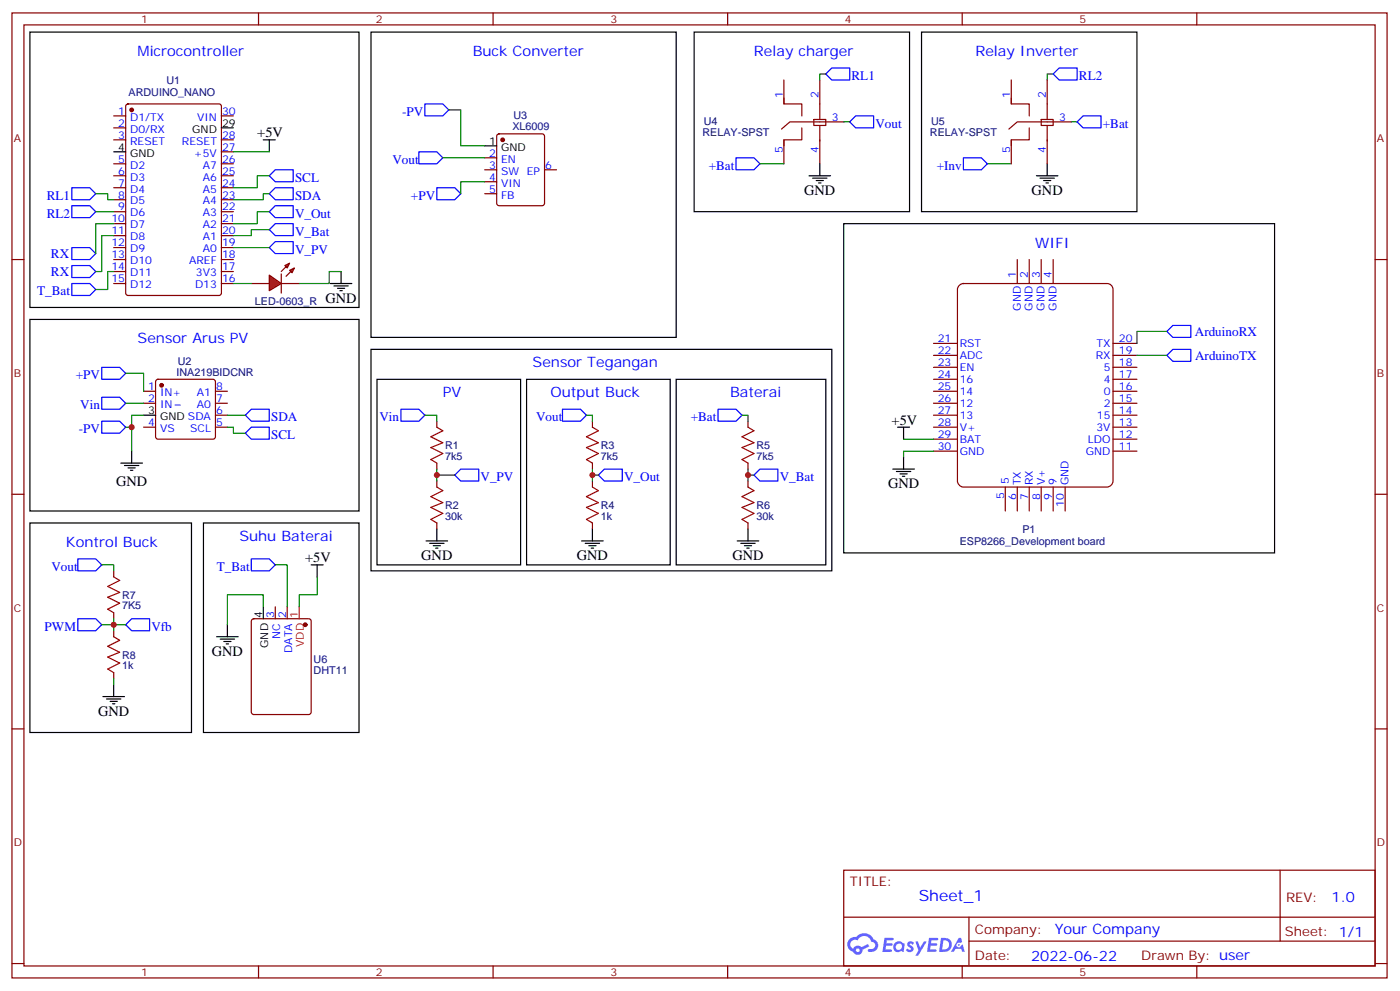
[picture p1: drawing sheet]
<svg xmlns="http://www.w3.org/2000/svg" width="413mm" height="292mm" viewBox="0 0 413 292" stroke-linecap="round" stroke-linejoin="round" font-family="sans-serif">
<g fill="none" stroke="#870000" stroke-width=".35">
<path d="M3.5 3.8h405.4v284.3h-405.4zM7.1 7.3h398.2v277.3h-398.2zM76.2 3.8v3.5M145.3 3.8v3.5M214.5 3.8v3.5M283.6 3.8v3.5M352.8 3.8v3.5M3.5 76.5h3.6M405.3 76.5h3.6M3.5 145.6h3.6M405.3 145.6h3.6M3.5 214.8h3.6"/>
<path d="M405.3 214.8h3.6M248.7 256.4h156.6v28.2h-156.6zM377.3 256.4v20.9M248.7 270.2h156.5M285.6 277.3h119.6M285.6 270.2v14.2M3.5 283.9h3.6M76.2 284.6v3.5M145.3 284.6v3.5M214.5 284.6v3.5M283.6 284.6v3.5M352.8 284.6v3.5"/>
<path d="M405.3 283.9h3.6"/>
</g>
<g fill="#5487ff">
<path d="M267.7 277.6a1.22 1.22 0 0 1 1.7 .2l-.4 .6a.47 .47 0 0 0-.3-.4 .47 .47 0 0 0-.5 .2l.1 .2a1.14 1.14 0 0 1 .8 1.8 1.14 1.14 0 0 1-1.9 0l-.2-.2 .5-.6 .7 .5a.29 .29 0 0 0 .3-.3 .29 .29 0 0 0-.2-.3 1.04 1.04 0 0 1-.6-1.7z"/>
<path d="M260.7 276.3h2.4l.3 .2-.2 .5-1.8 .1-.1 .8h1.5l.3 .4-.3 .4h-1.6l-.2 1.1h1.7l.2 .3-.2 .3-2.6 .1z"/>
<path d="M273.8 276.3h2.4l.3 .2-.1 .5-1.8 .1-.2 .8h1.6l.3 .4-.4 .4h-1.6l-.1 1.1h1.7l.2 .3-.2 .3-2.6 .1z"/>
<path d="M282.6 276.3h.7l.3 1.3-.6 .3a.69 .69 0 0 0-1 .3 .69 .69 0 0 0 .4 .9 .69 .69 0 0 0 .9-.6l.5-.2 .6 2.2h-.8l-.2-.9h-1.8l-.5 .9h-.8z"/>
<path d="M269.8 277.4h.8l.6 1.8 1.1-1.8h.9l-2.6 4.2h-.8l.9-1.5z"/>
<path d="M277.4 276.3l-.6 4.2h1.3a2.11 2.11 0 0 0 2.5-2.1 2.11 2.11 0 0 0-2.5-2.1zM278.1 277.1a1.39 1.39 0 0 1 1.7 1.4 1.39 1.39 0 0 1-1.8 1.3h-.3z"/>
<path d="M263.7 277.9a1.54 1.54 0 0 0-.1 2.2 1.54 1.54 0 0 0 2.2 .1l.6 .3 .3-2.3-.2-.3h-.4a1.49 1.49 0 0 0-2.4 0zM264 278.9a.94 .94 0 0 1 1.8 0 .94 .94 0 0 1-1.8 0z"/>
<path d="M250.4 276.7a2.18 2.18 0 0 0 1.1 3.7 1.44 1.44 0 0 0 1.6 .9 1.44 1.44 0 0 0 1.2-1.4l2-1.1-.5-.7-1.9 1a1.47 1.47 0 0 0-2.4 .4 1.39 1.39 0 0 1-.7-1.9 1.39 1.39 0 0 1 2-.5 2.12 2.12 0 0 1 2.2-1.3 2.12 2.12 0 0 1 1.9 1.7 1.14 1.14 0 0 1 1.1 1.4 1.14 1.14 0 0 1-1.7 .7 .43 .43 0 0 0-.5 .4 .43 .43 0 0 0 .4 .5 1.98 1.98 0 0 0 2.5-1.2 1.98 1.98 0 0 0-1.2-2.6 3.1 3.1 0 0 0-5.3-.6l-.9 .1zM252.3 280a.55 .55 0 0 1 1.1 0 .55 .55 0 0 1-1.1 0z"/>
<circle cx="282.6" cy="278.4" r=".26"/>
</g>
<g fill="none" stroke="#870000" stroke-width=".35">
<path d="M33.5 34.1h3.5M33.5 37.7h3.5M37.3 30.8l.4-.2h26.9l.6 .5 .1 55.3-.5 .6-27.1 .1-.6-.5-.1-55.3zM65.3 34.1h3.5M146.6 39.6l.5-.2h12.7l.7 .5v20l-.4 .7h-13l-.6-.5-.1-20zM231.1 28.9v1.7h5.3v3.5M231.1 23.6v7M236.4 37.7v3.5h-5.3v1.8M239.9 35.2h3.5v1.8h-3.5zM241.7 23.6v11.6M241.7 37v11.3M248.7 35.9h-15.9l-2.4 2.1"/>
<path d="M298.1 28.9v1.7h5.3v3.5M298.1 23.6v7M303.4 37.7v3.5h-5.3v1.8M306.9 35.2h3.5v1.8h-3.5zM308.7 23.6v11.6M308.7 37v11.3M315.7 35.9h-15.8l-2.5 2.1M33.5 41.2h3.5M33.5 48.3h3.5M33.5 51.8h3.5M33.5 55.3h3.5M33.5 58.8h3.5"/>
<path d="M65.3 41.2h3.5M65.3 48.3h3.5M65.3 51.8h3.5M65.3 55.3h3.5M65.3 58.8h3.5M65.3 44.7h3.5M142.9 46.5h3.5M142.9 50h3.5M142.9 53.6h3.5M142.9 57.1h3.5M160.5 50h3.5M231.1 41.2v7.1"/>
<path d="M298.1 41.2v7.1M33.5 62.4h3.5M33.5 65.9h3.5M33.5 69.4h3.5M33.5 73h3.5M33.5 76.5h3.5M65.3 62.4h3.5M65.3 65.9h3.5M65.3 69.4h3.5M65.3 73h3.5M65.3 76.5h3.5M299.9 76.5v7"/>
<path d="M303.4 76.5v7M306.9 76.5v7M310.4 76.5v7M33.5 80h3.5M33.5 83.5h3.5M65.3 80h3.5M65.3 83.5h3.5M282.8 84.1l1.2-.6h42.3a1.76 1.76 0 0 1 1.8 1.8v56.4a1.89 1.89 0 0 1-1.8 1.8h-42.3a1.89 1.89 0 0 1-1.8-1.8v-56.4zM42.3 115.3h3.6M42.3 118.8h3.6M46.1 112l.5-.2h16.2l.5 .2 .2 .5v16.2l-.2 .5-.5 .2h-16.2l-.5-.2-.2-.5v-16.2zM63.5 115.3h3.5"/>
<path d="M63.5 118.8h3.5M275.2 115.3h7M275.2 118.8h7M275.2 111.8h7M275.2 108.2h7M275.2 104.7h7M275.2 101.2h7M328.1 115.3h7M328.1 118.8h7M328.1 111.8h7M328.1 108.2h7M328.1 104.7h7"/>
<path d="M328.1 101.2h7M42.3 125.9h3.6M63.5 125.9h3.5M63.5 122.3h3.5M128.8 124.1v1.8M128.8 136.5v1.7M174.6 124.1v1.8M174.6 136.5v1.7M220.5 124.1v1.8M220.5 136.5v1.7M275.2 125.9h7M275.2 122.3h7"/>
<path d="M275.2 132.9h7M275.2 129.4h7M328.1 125.9h7M328.1 122.3h7M328.1 132.9h7M328.1 129.4h7M128.8 141.7v1.8M128.8 154.1v1.8M174.6 141.7v1.8M174.6 154.1v1.8M220.5 141.7v1.8M220.5 154.1v1.8"/>
<path d="M296.3 143.5v7.1M299.9 143.5v7.1M303.4 143.5v7.1M306.9 143.5v7.1M310.4 143.5v7.1M314 143.5v7.1M33.5 168.2v1.8M33.5 180.6v1.7M33.5 185.8v1.8M33.5 198.2v1.8"/>
</g>
<g fill="#870000" stroke="#870000" stroke-width=".35">
<circle cx="38.8" cy="32.4" r=".53"/>
<circle cx="47.6" cy="113.5" r=".53"/>
<circle cx="148.2" cy="41.2" r=".53"/>
</g>
<g fill="none" stroke="#000" stroke-width=".35">
<path d="M8.8 9.5h97v81.1h-97zM109.4 9.5h89.9v89.9h-89.9zM204.6 9.5h63.5v52.9h-63.5zM271.6 9.5h63.5v52.9h-63.5zM65.3 37.7h3.5M33.5 44.7h3.5M77.6 41.2h3.5M79.4 41.2v3.5M142.9 43h3.5M238.5 51.8h6.3M239.5 52.5h4.3M240.6 53.2h2.1"/>
<path d="M241.3 53.9h.7M241.7 48.3v3.5M305.5 51.8h6.4M306.6 52.5h4.2M307.6 53.2h2.1M308.3 53.9h.7M308.7 48.3v3.5M248.7 65.9h127v97h-127zM8.8 94.1h97v56.5h-97zM109.4 102.9h135.8v65.3h-135.8zM111.1 111.8h42.4v54.6h-42.4zM155.2 111.8h42.4v54.6h-42.4z"/>
<path d="M199.3 111.8h44.1v54.6h-44.1zM35.6 136.5h6.4M36.7 137.2h4.2M37.7 137.9h2.2M38.5 138.6h.7M38.8 132.9v3.6M42.3 122.3h3.6M263.2 138.2h6.3M264.2 138.9h4.3M264.6 125.9h3.5M265.3 139.6h2.1M266.3 125.9v3.5"/>
<path d="M266.3 134.7v3.5M8.8 154.1h47.6v61.7h-47.6zM60 154.1h45.8v61.7h-45.8zM125.6 159.4h6.3M128.8 155.9v3.5M171.4 159.4h6.4M174.6 155.9v3.5M217.3 159.4h6.4M220.5 155.9v3.5M266 140.3h.7M91.7 166.4h3.5M93.5 166.4v3.6"/>
<path d="M126.6 160.1h4.3M127.7 160.8h2.1M128.4 161.5h.7M172.5 160.1h4.2M173.6 160.8h2.1M174.3 161.5h.7M218.4 160.1h4.2M219.4 160.8h2.1M220.1 161.5h.7M63.9 187.6h6.3M64.9 188.3h4.2M66 189h2.1"/>
<path d="M66.7 189.7h.7M67 184.1v3.5M30.3 205.2h6.4M31.4 206h4.2M32.5 206.7h2.1M33.2 207.4h.7M33.5 201.7v3.5"/>
</g>
<g fill="none" stroke="#00f" stroke-width=".35">
<path d="M125.2 30.6h5.3l1.8 1.8-1.8 1.7h-5.3zM245.2 20h5.3v3.6h-5.3l-1.8-1.8zM252.2 34.1h5.3v3.6h-5.3l-1.7-1.8zM312.2 20h5.3v3.6h-5.3l-1.8-1.8zM319.3 34.1h5.3v3.6h-5.3l-1.8-1.8zM79.4 57.1l1.7-1.8h5.3v3.5h-5.3zM81.1 50h5.3v3.6h-5.3l-1.7-1.8zM123.5 44.7h5.3l1.7 1.8-1.7 1.8h-5.3zM128.8 55.3h5.3l1.7 1.8-1.7 1.7h-5.3zM217 46.5h5.2l1.8 1.8-1.8 1.7h-5.2zM284 46.5h5.3l1.7 1.8-1.7 1.7h-5.3zM79.4 73l1.7-1.8h5.3v3.5h-5.3z"/>
<path d="M81.1 60.6h5.3v3.5h-5.3l-1.7-1.7zM81.1 65.9h5.3v3.5h-5.3l-1.7-1.7zM21.2 83.5h5.3l1.7 1.8-1.7 1.8h-5.3zM345.7 95.9h5.3v3.5h-5.3l-1.7-1.8zM30 108.2h5.3l1.7 1.8-1.7 1.8h-5.3zM30 117.1h5.3l1.7 1.7-1.7 1.8h-5.3zM345.7 102.9h5.3v3.6h-5.3l-1.7-1.8zM30 124.1h5.3l1.7 1.8-1.7 1.7h-5.3zM74.1 125.9h5.3v3.5h-5.3l-1.8-1.8zM74.1 120.6h5.3v3.5h-5.3l-1.8-1.8zM118.2 120.6h5.3l1.7 1.7-1.7 1.8h-5.3zM135.8 138.2h5.3v3.5h-5.3l-1.7-1.7z"/>
<path d="M165.8 120.6h5.3l1.8 1.7-1.8 1.8h-5.3zM178.2 138.2h5.2v3.5h-5.2l-1.8-1.7zM211.7 120.6h5.3l1.7 1.7-1.7 1.8h-5.3zM224 138.2h5.3v3.5h-5.3l-1.8-1.7zM22.9 164.7h5.3l1.8 1.7-1.8 1.8h-5.3zM74.1 164.7h5.3l1.7 1.7-1.7 1.8h-5.3zM22.9 182.3h5.3l1.8 1.8-1.8 1.7h-5.3zM38.8 182.3h5.3v3.5h-5.3l-1.8-1.7z"/>
</g>
<g fill="none" stroke="#008700" stroke-width=".35">
<path d="M132.3 32.4h3.5v10.6h7.1M243.4 21.8h-1.7v1.8M248.7 35.9h1.8M310.4 21.8h-1.7v1.8M315.7 35.9h1.8M68.8 44.7h10.6M79.4 57.1h-1.8v1.7h-8.8M79.4 51.8h-3.6v3.5h-7M130.5 46.5h12.4M142.9 53.6h-7.1v3.5M224 48.3h7.1M291 48.3h7.1"/>
<path d="M68.8 73h10.6M79.4 67.7h-5.3v1.7h-5.3M79.4 62.4h-3.6v3.5h-7M33.5 80h-1.8v5.3h-3.5M344 97.6h-8.9v3.6M37 110h5.3v5.3M37 118.8h5.3M335.1 104.7h8.9M37 125.9h1.8M42.3 122.3h-3.5v10.6M67 125.9h1.8v1.7h3.5M67 122.3h5.3"/>
<path d="M125.2 122.3h3.6v1.8M128.8 138.2v3.5M128.8 140h5.3M172.9 122.3h1.7v1.8M174.6 140h1.8M174.6 138.2v3.5M218.7 122.3h1.8v1.8M220.5 140h1.7M220.5 138.2v3.5M266.3 129.4h8.9M275.2 132.9h-8.9v1.8M30 166.4h3.5v1.8"/>
<path d="M30 184.1h7M33.5 182.3v3.5M33.5 200v1.7"/>
</g>
<path d="M128.8 125.9l1.7 1-3.5 1.8 3.5 1.8-3.5 1.4 3.5 1.7-3.5 1.8 1.8 1.1M174.6 125.9l1.8 1-3.5 1.8 3.5 1.8-3.5 1.4 3.5 1.7-3.5 1.8 1.7 1.1M220.5 125.9l1.7 1-3.5 1.8 3.5 1.8-3.5 1.4 3.5 1.7-3.5 1.8 1.8 1.1M128.8 143.5l1.7 1.1-3.5 1.7 3.5 1.8-3.5 1.4 3.5 1.8-3.5 1.7 1.8 1.1M174.6 143.5l1.8 1.1-3.5 1.7 3.5 1.8-3.5 1.4 3.5 1.8-3.5 1.7 1.7 1.1M220.5 143.5l1.7 1.1-3.5 1.7 3.5 1.8-3.5 1.4 3.5 1.8-3.5 1.7 1.8 1.1M33.5 170l1.8 1-3.6 1.8 3.6 1.8-3.6 1.4 3.6 1.7-3.6 1.8 1.8 1.1M33.5 187.6l1.8 1.1-3.6 1.7 3.6 1.8-3.6 1.4 3.6 1.8-3.6 1.7 1.8 1.1" fill="none" stroke="#a10000" stroke-width=".35"/>
<g fill="#f00" stroke="#870000" stroke-width=".35">
<path d="M79.4 81.1l3.5 2.4-3.5 2.2z"/>
<path d="M82.9 80.7v5.7z"/>
</g>
<g fill="#870000" stroke="#870000" stroke-width=".35">
<path d="M82.9 80l1.4-1.4z"/>
<path d="M84.3 81.4l1.4-1.4z"/>
</g>
<g fill="#f00" stroke="#870000" stroke-width=".35">
<path d="M84 78.2l1.4-.7-.7 1.5z"/>
<path d="M85.4 79.7l1.4-.7-.7 1.4z"/>
</g>
<path d="M74.1 83.5h5.3M82.9 83.5h5.3M81.1 178.8v3.5M84.7 178.8v3.5M74.3 182.5l.5-.2h16.2l.7 .4v27.1l-.4 .7h-16.5l-.7-.4v-27.1z" fill="none" stroke="#870000" stroke-width=".35"/>
<path d="M28.2 57.1h3.5v1.7h1.8M28.2 62.4h5.3M33.5 69.4h-3.5v10.6h-1.8M33.5 65.9h-5.3v8.8M68.8 83.5h5.3M100.5 80h-3.5v3.5h-8.8M77.6 178.8v-3.5h-10.6v8.8M81.1 166.4h3.6v12.4M93.5 170v5.3h-5.3v3.5" fill="none" stroke="#008700" stroke-width=".35"/>
<path d="M97.4 83.5h6.3M98.4 84.2h4.3M99.5 84.9h2.1M100.2 85.7h.7M100.5 80v3.5M77.6 178.8v3.5" fill="none" stroke="#000" stroke-width=".35"/>
<path d="M21.2 55.3h5.3l1.7 1.8-1.7 1.7h-5.3zM21.2 73h5.3l1.7 1.7-1.7 1.8h-5.3zM21.2 78.2h5.3l1.7 1.8-1.7 1.8h-5.3zM21.2 60.6h5.3l1.7 1.8-1.7 1.7h-5.3z" fill="none" stroke="#00f" stroke-width=".35"/>
<circle cx="90" cy="184.1" r=".53" fill="#870000" stroke="#870000" stroke-width=".35"/>
<path d="M88.2 178.8v3.5" fill="none" stroke="#f00" stroke-width=".35"/>
<g fill="#c00">
<circle cx="38.8" cy="125.9" r=".88"/>
<circle cx="128.8" cy="140" r=".88"/>
<circle cx="174.6" cy="140" r=".88"/>
<circle cx="220.5" cy="140" r=".88"/>
<circle cx="33.5" cy="184.1" r=".88"/>
</g>
<text font-size="4.6" fill="#00f" x="270.8" y="265.4">Sheet_1</text>
<g font-size="4.2" fill="#00f">
<text x="40.6" y="16.5">Microcontroller</text>
<text x="139.3" y="16.5">Buck Converter</text>
<text x="222.2" y="16.5">Relay charger</text>
<text x="287.5" y="16.5">Relay Inverter</text>
<text x="305.2" y="73">WIFI</text>
<text x="40.6" y="101.2">Sensor Arus PV</text>
<text x="157" y="108.2">Sensor Tegangan</text>
<text x="130.5" y="117.1">PV</text>
<text x="162.3" y="117.1">Output Buck</text>
<text x="215.2" y="117.1">Baterai</text>
<text x="19.4" y="161.1">Kontrol Buck</text>
<text x="70.6" y="159.4">Suhu Baterai</text>
<text x="392.5" y="265.7">1.0</text>
<text x="310.9" y="275.2">Your Company</text>
<text x="304" y="283">2022-06-22</text>
</g>
<g font-size="4.2">
<text x="75.8" y="40.5">+5V</text>
<text x="237.1" y="57.4">GND</text>
<text x="304.1" y="57.4">GND</text>
<text x="96" y="89.2">GND</text>
<text x="262.8" y="125.2">+5V</text>
<text x="34.2" y="143.2">GND</text>
<text x="261.8" y="143.9">GND</text>
<text x="90" y="165.7">+5V</text>
<text x="124.2" y="165">GND</text>
<text x="170" y="165">GND</text>
<text x="215.9" y="165">GND</text>
<text x="62.4" y="193.3">GND</text>
<text x="28.9" y="210.9">GND</text>
</g>
<g font-size="3.9" fill="#00f">
<text x="251" y="23.6">RL1</text>
<text x="318" y="23.6">RL2</text>
<text x="118.5" y="34.1">-PV</text>
<text x="258.1" y="37.7">Vout</text>
<text x="325.1" y="37.7">+Bat</text>
<text x="87" y="53.6">SCL</text>
<text x="115.7" y="48.3">Vout</text>
<text x="208.9" y="50">+Bat</text>
<text x="276.1" y="50">+Inv</text>
<text x="13.8" y="58.8">RL1</text>
<text x="87" y="58.8">SDA</text>
<text x="121.1" y="58.8">+PV</text>
<text x="13.8" y="64.1">RL2</text>
<text x="87" y="64.1">V_Out</text>
<text x="87" y="69.4">V_Bat</text>
<text x="15" y="76">RX</text>
<text x="87" y="74.7">V_PV</text>
<text x="15" y="81.3">RX</text>
<text x="11" y="87.1">T_Bat</text>
<text x="352.2" y="98.9">ArduinoRX</text>
<text x="352.3" y="105.9">ArduinoTX</text>
<text x="22.4" y="111.8">+PV</text>
<text x="23.6" y="120.6">Vin</text>
<text x="79.9" y="124.1">SDA</text>
<text x="111.8" y="124.1">Vin</text>
<text x="158" y="124.1">Vout</text>
<text x="203.6" y="124.1">+Bat</text>
<text x="23.2" y="127.6">-PV</text>
<text x="79.9" y="129.4">SCL</text>
<text x="141.6" y="141.7">V_PV</text>
<text x="184" y="141.7">V_Out</text>
<text x="229.8" y="141.7">V_Bat</text>
<text x="15.1" y="168.2">Vout</text>
<text x="63.9" y="168.2">T_Bat</text>
<text x="13.2" y="185.8">PWM</text>
<text x="44.6" y="185.8">Vfb</text>
</g>
<g font-size="3.9" fill="#800">
<text x="250.5" y="261">TITLE:</text>
<text x="379.1" y="265.7">REV:</text>
<text x="287.4" y="275.2">Company:</text>
<text x="378.7" y="275.8">Sheet: 1/1</text>
<text x="287.4" y="282.9">Date:</text>
<text x="336.4" y="282.9">Drawn By: user</text>
</g>
<g font-size="3.2" fill="#800">
<text x="41.6" y="6.8">1</text>
<text x="110.8" y="6.8">2</text>
<text x="179.9" y="6.8">3</text>
<text x="249.1" y="6.8">4</text>
<text x="318.2" y="6.8">5</text>
<text x="4.1" y="41.9">A</text>
<text x="405.9" y="41.9">A</text>
<text x="4.1" y="111.1">B</text>
<text x="405.9" y="111.1">B</text>
<text x="4.1" y="180.2">C</text>
<text x="405.9" y="180.2">C</text>
<text x="4.1" y="249.3">D</text>
<text x="405.9" y="249.3">D</text>
<text x="41.6" y="287.6">1</text>
<text x="110.8" y="287.6">2</text>
<text x="179.9" y="287.6">3</text>
<text x="249.1" y="287.6">4</text>
<text x="318.2" y="287.6">5</text>
</g>
<g font-size="3.2" fill="#000080">
<text x="37.9" y="28.3">ARDUINO_NANO</text>
<text x="49" y="24.7">U1</text>
<text x="151.3" y="35.1">U3</text>
<text x="151.1" y="38.3">XL6009</text>
<text x="207.1" y="40.1">RELAY-SPST</text>
<text x="207.4" y="37">U4</text>
<text x="274.1" y="40.1">RELAY-SPST</text>
<text x="274.5" y="37">U5</text>
<text x="75.2" y="89.9">LED-0603_R</text>
<text x="52.4" y="107.5">U2</text>
<text x="52" y="110.7">INA219BIDCNR</text>
<text x="131.2" y="135.5">7k5</text>
<text x="131.2" y="132.3">R1</text>
<text x="177.1" y="135.5">7k5</text>
<text x="177.1" y="132.3">R3</text>
<text x="223" y="135.5">7k5</text>
<text x="223" y="132.3">R5</text>
<text x="131.2" y="150">R2</text>
<text x="177.1" y="150">R4</text>
<text x="223" y="150">R6</text>
<text x="131.2" y="153.1">30k</text>
<text x="177.1" y="153.1">1k</text>
<text x="223" y="153.1">30k</text>
<text x="282.9" y="160.5">ESP8266_Development board</text>
<text x="301.4" y="157">P1</text>
<text x="36" y="179.6">7K5</text>
<text x="36" y="176.4">R7</text>
<text x="36" y="197.2">1k</text>
<text x="36" y="194.1">R8</text>
<text x="92.4" y="195.5">U6</text>
<text x="92.4" y="198.6">DHT11</text>
</g>
<g font-size="3.2" fill="#00f">
<text x="230.7" y="28.9" transform="rotate(-90 230.7 28.9)">1</text>
<text x="241.3" y="28.9" transform="rotate(-90 241.3 28.9)">2</text>
<text x="297.7" y="28.9" transform="rotate(-90 297.7 28.9)">1</text>
<text x="308.3" y="28.9" transform="rotate(-90 308.3 28.9)">2</text>
<text x="34.8" y="33.8">1</text>
<text x="38.3" y="35.6">D1/TX</text>
<text x="58.1" y="35.6">VIN</text>
<text x="65.4" y="33.8">30</text>
<text x="245.2" y="35.6">3</text>
<text x="312.2" y="35.6">3</text>
<text x="34.8" y="37.3">2</text>
<text x="34.8" y="40.9">3</text>
<text x="38.3" y="39.1">D0/RX</text>
<text x="65.4" y="40.9">28</text>
<text x="34.8" y="47.9">5</text>
<text x="38.3" y="42.6">RESET</text>
<text x="53.6" y="42.6">RESET</text>
<text x="57.2" y="46.1">+5V</text>
<text x="65.4" y="47.9">26</text>
<text x="65.4" y="44.4">27</text>
<text x="144.2" y="46.1">2</text>
<text x="147.7" y="47.9">EN</text>
<text x="230.7" y="45" transform="rotate(-90 230.7 45)">5</text>
<text x="241.3" y="45" transform="rotate(-90 241.3 45)">4</text>
<text x="297.7" y="45" transform="rotate(-90 297.7 45)">5</text>
<text x="308.3" y="45" transform="rotate(-90 308.3 45)">4</text>
<text x="34.8" y="51.4">6</text>
<text x="38.3" y="49.7">D2</text>
<text x="38.3" y="53.2">D3</text>
<text x="59.8" y="53.2">A6</text>
<text x="59.8" y="49.7">A7</text>
<text x="65.4" y="51.4">25</text>
<text x="144.2" y="49.7">3</text>
<text x="144.2" y="53.2">4</text>
<text x="147.7" y="51.4">SW EP</text>
<text x="160.7" y="49.7">6</text>
<text x="34.8" y="55">7</text>
<text x="34.8" y="58.5">8</text>
<text x="38.3" y="56.7">D4</text>
<text x="59.8" y="56.7">A5</text>
<text x="65.4" y="58.5">23</text>
<text x="65.4" y="55">24</text>
<text x="144.2" y="56.7">5</text>
<text x="147.7" y="55">VIN</text>
<text x="147.7" y="58.5">FB</text>
<text x="32.8" y="65.5">10</text>
<text x="34.8" y="62">9</text>
<text x="38.3" y="60.3">D5</text>
<text x="38.3" y="63.8">D6</text>
<text x="59.8" y="63.8">A3</text>
<text x="59.8" y="60.3">A4</text>
<text x="65.4" y="65.5">21</text>
<text x="65.4" y="62">22</text>
<text x="32.8" y="69.1">11</text>
<text x="38.3" y="67.3">D7</text>
<text x="38.3" y="70.8">D8</text>
<text x="59.8" y="70.8">A1</text>
<text x="59.8" y="67.3">A2</text>
<text x="65.4" y="69.1">20</text>
<text x="32.8" y="72.6">12</text>
<text x="32.8" y="76.1">13</text>
<text x="38.3" y="74.4">D9</text>
<text x="38.3" y="77.9">D10</text>
<text x="55.8" y="77.9">AREF</text>
<text x="59.8" y="74.4">A0</text>
<text x="65.4" y="76.1">18</text>
<text x="65.4" y="72.6">19</text>
<text x="32.8" y="79.7">14</text>
<text x="32.8" y="83.2">15</text>
<text x="38.3" y="81.4">D11</text>
<text x="57.8" y="81.4">3V3</text>
<text x="65.4" y="83.2">16</text>
<text x="65.4" y="79.7">17</text>
<text x="299.4" y="81.8" transform="rotate(-90 299.4 81.8)">1</text>
<text x="302.9" y="81.8" transform="rotate(-90 302.9 81.8)">2</text>
<text x="306.5" y="81.8" transform="rotate(-90 306.5 81.8)">3</text>
<text x="310" y="81.8" transform="rotate(-90 310 81.8)">4</text>
<text x="38.3" y="84.9">D12</text>
<text x="57.5" y="84.9">D13</text>
<text x="300.9" y="91.5" transform="rotate(-90 300.9 91.5)">GND</text>
<text x="304.4" y="91.5" transform="rotate(-90 304.4 91.5)">GND</text>
<text x="307.9" y="91.5" transform="rotate(-90 307.9 91.5)">GND</text>
<text x="311.4" y="91.5" transform="rotate(-90 311.4 91.5)">GND</text>
<text x="276.4" y="100.8">21</text>
<text x="329.8" y="100.8">20</text>
<text x="276.4" y="104.4">22</text>
<text x="276.4" y="107.9">23</text>
<text x="282.9" y="102.2">RST</text>
<text x="282.9" y="105.8">ADC</text>
<text x="323" y="105.8">RX</text>
<text x="323.2" y="102.2">TX</text>
<text x="329.8" y="107.9">18</text>
<text x="329.8" y="104.4">19</text>
<text x="276.4" y="111.4">24</text>
<text x="282.9" y="109.3">EN</text>
<text x="282.9" y="112.8">16</text>
<text x="325.4" y="112.8">4</text>
<text x="325.4" y="109.3">5</text>
<text x="329.8" y="111.4">17</text>
<text x="43.7" y="114.9">1</text>
<text x="43.7" y="118.5">2</text>
<text x="47.2" y="116.7">IN+</text>
<text x="58" y="116.7">A1</text>
<text x="63.7" y="118.5">7</text>
<text x="63.7" y="114.9">8</text>
<text x="276.4" y="114.9">25</text>
<text x="276.4" y="118.5">26</text>
<text x="282.9" y="116.3">14</text>
<text x="282.9" y="119.9">12</text>
<text x="325.4" y="119.9">2</text>
<text x="325.4" y="116.3">0</text>
<text x="329.8" y="118.5">15</text>
<text x="329.8" y="114.9">16</text>
<text x="43.7" y="125.5">4</text>
<text x="47.2" y="120.2">IN</text>
<text x="58" y="120.2">A0</text>
<text x="63.7" y="125.5">5</text>
<text x="63.7" y="122">6</text>
<text x="276.4" y="122">27</text>
<text x="276.4" y="125.5">28</text>
<text x="282.9" y="123.4">13</text>
<text x="323.3" y="123.4">15</text>
<text x="329.8" y="125.5">13</text>
<text x="329.8" y="122">14</text>
<text x="47.2" y="127.3">VS</text>
<text x="56" y="127.3">SCL</text>
<text x="276.4" y="129">29</text>
<text x="282.9" y="126.9">V+</text>
<text x="282.9" y="130.5">BAT</text>
<text x="320.7" y="130.5">LDO</text>
<text x="323.2" y="126.9">3V</text>
<text x="329.8" y="129">12</text>
<text x="276.4" y="132.6">30</text>
<text x="282.9" y="134">GND</text>
<text x="320.1" y="134">GND</text>
<text x="329.8" y="132.6">11</text>
<text x="297.4" y="142.6" transform="rotate(-90 297.4 142.6)">5</text>
<text x="300.9" y="142.9" transform="rotate(-90 300.9 142.9)">TX</text>
<text x="304.5" y="142.9" transform="rotate(-90 304.5 142.9)">RX</text>
<text x="308" y="142.9" transform="rotate(-90 308 142.9)">V+</text>
<text x="311.4" y="142.9" transform="rotate(-90 311.4 142.9)">9</text>
<text x="315" y="142.9" transform="rotate(-90 315 142.9)">GND</text>
<text x="296" y="147.1" transform="rotate(-90 296 147.1)">5</text>
<text x="299.5" y="147.4" transform="rotate(-90 299.5 147.4)">6</text>
<text x="303" y="147.4" transform="rotate(-90 303 147.4)">7</text>
<text x="306.6" y="147.4" transform="rotate(-90 306.6 147.4)">8</text>
<text x="310" y="147.4" transform="rotate(-90 310 147.4)">9</text>
<text x="313.6" y="149.4" transform="rotate(-90 313.6 149.4)">10</text>
<text x="80.8" y="182.1" transform="rotate(-90 80.8 182.1)">3</text>
<text x="84.3" y="182.1" transform="rotate(-90 84.3 182.1)">2</text>
<text x="82.5" y="188.2" transform="rotate(-90 82.5 188.2)">NC</text>
<text x="86.1" y="192.4" transform="rotate(-90 86.1 192.4)">DATA</text>
</g>
<g font-size="3.2">
<text x="56.7" y="39.1">GND</text>
<text x="65.4" y="37.3">29</text>
<text x="34.8" y="44.4">4</text>
<text x="38.3" y="46.1">GND</text>
<text x="144.2" y="42.6">1</text>
<text x="147.7" y="44.4">GND</text>
<text x="43.7" y="122">3</text>
<text x="47.2" y="123.8">GND SDA</text>
<text x="77.3" y="182.1" transform="rotate(-90 77.3 182.1)">4</text>
<text x="79" y="190.9" transform="rotate(-90 79 190.9)">GND</text>
</g>
<g font-size="3.2" fill="#f00">
<text x="87.8" y="182.1" transform="rotate(-90 87.8 182.1)">1</text>
<text x="89.6" y="190.7" transform="rotate(-90 89.6 190.7)">VDD</text>
</g>
</svg>
